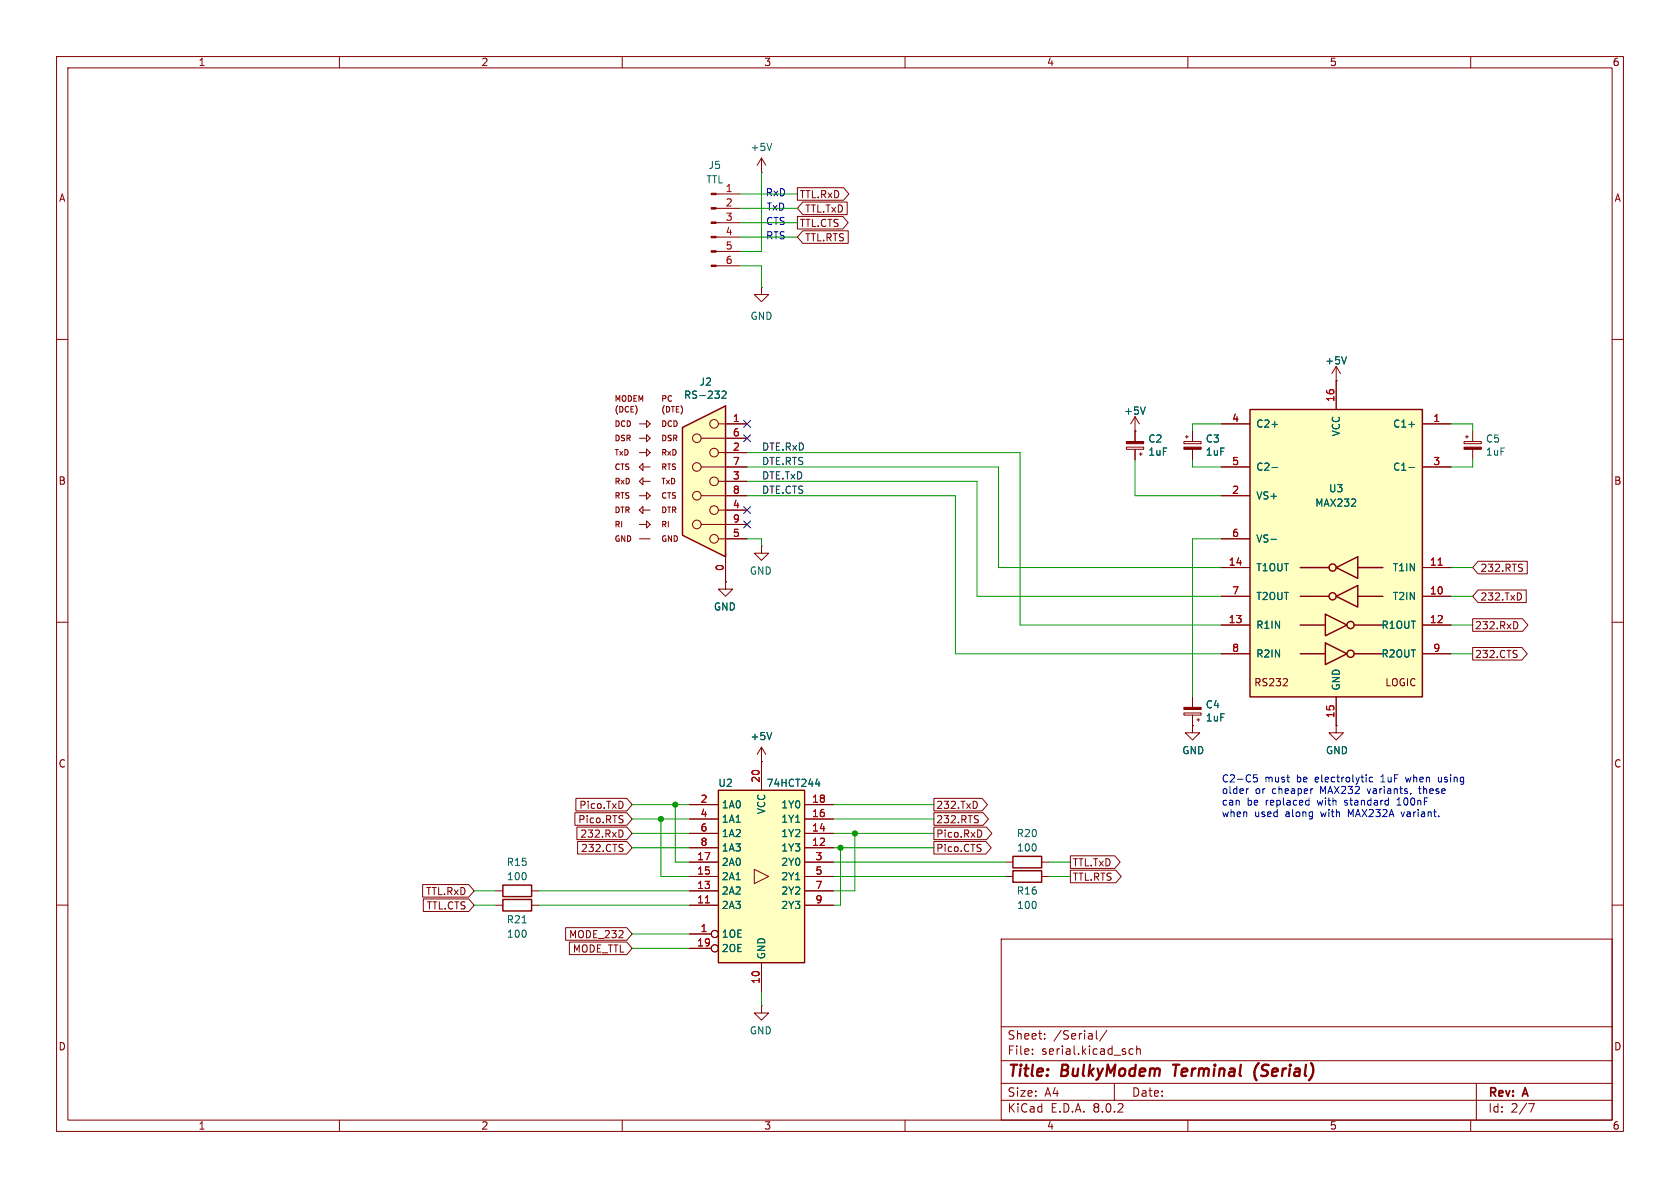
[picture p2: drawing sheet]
<svg xmlns="http://www.w3.org/2000/svg" width="297mm" height="210mm" viewBox="0 0 297 210" stroke-linecap="round" stroke-linejoin="round" font-family="sans-serif">
<g fill="none" stroke="#840000" stroke-width=".18">
<path d="M10 10h277v190h-277zM12 12h273v186h-273zM60 10v2M110 10v2M160 10v2M210 10v2M260 10v2M10 60h2M285 60h2M258.8 78.1h3.1v.3h-3.1zM259.1 77.2h.5M259.3 77v.5"/>
<path d="M260.3 76.2v1.9M260.3 79.4v1.9M10 110h2M285 110h2M134.6 134.6h.1M134.6 132.1l-.7 1.3M134.6 132.1v2.5M134.6 132.1l.8 1.3M10 160h2M177.8 152.4h1.3M184.1 152.4h1.3M285 160h2"/>
<path d="M87.6 160h1.3M94 160h1.2M177 166h108v32h-108zM60 198v2M110 198v2M160 198v2M177 194.5h108M177 191.5h108M177 187.5h108M177 181.5h108M182.5 186.3v.1M182.5 185.5v.1"/>
<path d="M184.7 183.6v.1M184.7 182.8v.1M193.8 182.2v1.3l.2 .2M195.7 182.1l-1.3 2M197 191.5v3M200.3 185.5l-.4-.1-.3 .3v.4l.1 .2h.6M201 185.5l.2-.1 .3 .1 .1 .9M201 184.9v1.5M210 198v2M260 198v2M261 191.5v6.5M270.2 195.1h1l-.6 1.5"/>
</g>
<path d="M207.4 188.2h1.1M207.9 188.2l-.2 2M222.5 187.9a2.35 2.35 0 0 0-.3 3.1" fill="none" stroke="#840000" stroke-width=".4"/>
<path d="M136.4 129.5l-.4 1.3M92.3 163.1h.7" fill="none" stroke="#006464" stroke-width=".18"/>
<path d="M88.9 159h5.1v2h-5.1zM179.1 151.4h5v2h-5z" fill="none" stroke="#840000" stroke-width=".25"/>
<path d="M258.8 79h3.1v.4h-3.1z" fill="#840000" stroke="#840000" stroke-width=".18"/>
<path d="M221 72.4h30.5v50.8h-30.5z" fill="#ffffc2"/>
<g fill="none" stroke="#840000" stroke-width=".25">
<path d="M221 72.4h30.5v50.8h-30.5zM229.9 105.4h5M229.9 100.3h5M229.9 115.6h4.4M229.9 110.5h4.4M234.3 113.7l3.8 1.9-3.8 1.9zM234.3 108.6l3.8 1.9-3.8 1.9zM236.2 105.4l3.8-1.9v3.8zM236.2 100.3l3.8-1.9v3.8zM239.4 115.6h5.1M239.4 110.5h5.1M240 105.4h4.5"/>
<path d="M240 100.3h4.5M88.9 156.5h5.1v2h-5.1zM179.1 153.9h5v2.1h-5z"/>
<circle cx="235.6" cy="100.3" r=".63"/>
<circle cx="235.6" cy="105.4" r=".63"/>
<circle cx="238.8" cy="115.6" r=".63"/>
<circle cx="238.8" cy="110.5" r=".63"/>
</g>
<g fill="none" stroke="#840000" stroke-width=".18">
<path d="M134.6 50.8v1.3h1.3l-1.3 1.2-1.3-1.2h1.3M134.6 50.8h.1M199.1 79h3.1v.4h-3.1zM200.7 76.2h.1M200.7 73.7v4.4M200.7 79.4v1.9M200.7 73.7l-.8 1.2M200.7 73.7l.7 1.2M209.3 78.1h3v.3h-3zM209.5 77.2h.6M209.8 77v.5M210.8 76.2v1.9"/>
<path d="M210.8 79.4v1.9M215.9 74.9h5.1M236.2 67.3h.1M236.2 64.8v7.6M236.2 64.8l-.7 1.2M236.2 64.8l.8 1.2M251.5 74.9h5M134.6 96.5v1.3h-1.3l1.3 1.3 1.3-1.3h-1.3M134.6 96.5h.1M201.4 80.3h.5M201.7 80v.5M215.9 87.6h5.1"/>
<path d="M215.9 82.6h5.1M215.9 95.3h5.1M251.5 82.6h5M215.9 105.4h5.1M215.9 100.3h5.1M215.9 110.5h5.1M215.9 115.6h5.1M251.5 105.4h5M251.5 100.3h5M251.5 110.5h5M251.5 115.6h5M226.8 121.2h.8"/>
<path d="M227.5 120.1v.4M236.2 128.3v1.2h1.3l-1.3 1.3-1.3-1.3h1.3M236.2 128.3h.1M236.2 123.2v5.1M87.6 157.5h1.3M94 157.5h1.2M177.8 154.9h1.3M184.1 154.9h1.3M134.6 177.8v1.3h-1.3l1.3 1.2 1.3-1.2h-1.3M134.6 177.8h.1"/>
</g>
<path d="M202.5 72l-.4 1.2M224.9 75h.9M238 63.1l-.4 1.2M249.1 75h.9M224.7 95.3h1M224.9 82.6h.9M249.1 82.6h.9" fill="none" stroke="#006464" stroke-width=".18"/>
<path d="M254.2 99.9h.8" fill="none" stroke="#a90000" stroke-width=".18"/>
<g fill="#840000" stroke="#840000" stroke-width=".18">
<path d="M199.1 78.1h3.1v.3h-3.1z"/>
<path d="M209.3 79h3v.4h-3z"/>
</g>
<path d="M120.6 75.6l7.7-3.8v26.6l-7.7-3.8z" fill="#ffffc2"/>
<g fill="none" stroke="#840000" stroke-width=".18">
<path d="M113 77.5h1.3M113 74.9h1.3M114.3 79.4l.6 .6-.6 .6zM114.3 76.8l.6 .7-.6 .6zM114.3 74.3l.6 .6-.6 .7zM124 77.5h8.1M127 74.9h5.1M113 95.3h1.9M113 92.7h1.3M113 87.6h1.3M113 80h1.3M113.7 89.5v1.3l-.7-.6z"/>
<path d="M113.7 84.5v1.2l-.7-.6zM113.7 81.9v1.3l-.7-.6zM113.7 90.2h1.2M113.7 85.1h1.2M113.7 82.6h1.2M114.3 92.1l.6 .6-.6 .6zM114.3 87l.6 .6-.6 .7zM124 92.7h8.1M124 87.6h8.1M124 82.6h8.1M127 95.3h5.1M127 90.2h5.1"/>
<path d="M127 85.1h5.1M127 80h5.1M128.3 97.8v5.1"/>
<circle cx="123.2" cy="77.5" r=".76"/>
<circle cx="126.2" cy="74.9" r=".76"/>
<circle cx="123.2" cy="92.7" r=".76"/>
<circle cx="123.2" cy="87.6" r=".76"/>
<circle cx="123.2" cy="82.5" r=".76"/>
<circle cx="126.2" cy="90.2" r=".76"/>
<circle cx="126.2" cy="85.1" r=".76"/>
<circle cx="126.2" cy="80" r=".76"/>
<circle cx="126.2" cy="95.2" r=".76"/>
</g>
<path d="M120.6 75.6l7.7-3.8v26.6l-7.7-3.8z" fill="none" stroke="#840000" stroke-width=".25"/>
<path d="M127.6 69.3l.5-.2 .3 .4-.8 .9h.8" fill="none" stroke="#006464" stroke-width=".18"/>
<path d="M127 139.7h15.2v30.5h-15.2z" fill="#ffffc2"/>
<g fill="none" stroke="#840000" stroke-width=".18">
<path d="M126.6 39.4h4.2M126.6 36.8h4.2M126.6 34.3h4.2M134.6 30.5h.1M134.6 27.9v2.6M134.6 27.9l-.7 1.3M134.6 27.9l.8 1.3M141 38.3h8l1 1.1-1 1.1h-8zM141 33.2h8.1l1 1.1-1 1.1h-8.1zM141.9 35.7h7.9v2.2h-7.9l-.9-1.1zM126.6 47h4.2M126.6 44.5h4.2"/>
<path d="M126.6 41.9h4.2M141.9 40.8h8.1v2.2h-8.1l-.9-1.1zM128.3 74.9h3.8M128.3 77.5h3.8M200.7 76.2h.1M200.7 76.2v1.9M200.7 79.4v1.9M210.8 76.2v1.9M210.8 79.4v1.9M215.9 74.9h5.1M236.2 67.3h.1M236.2 67.3v5.1"/>
<path d="M251.5 74.9h5M128.3 87.6h3.8M128.3 82.6h3.8M128.3 95.3h3.8M128.3 97.8v5.1M128.3 80h3.8M128.3 85.1h3.8M128.3 90.2h3.8M128.3 92.7h3.8M215.9 87.6h5.1M215.9 82.6h5.1M215.9 95.3h5.1"/>
<path d="M251.5 82.6h5M261.3 99.2h8.7v2.2h-8.7l-1-1.1zM269 99.7l.2 .1M128.3 102.9v1.2h-1.3l1.3 1.3 1.2-1.3h-1.2M128.3 102.9h.1M215.9 105.4h5.1M215.9 100.3h5.1M215.9 110.5h5.1M215.9 115.6h5.1M251.5 105.4h5M251.5 100.3h5M251.5 110.5h5"/>
<path d="M251.5 115.6h5M260.3 109.4h8.9l.9 1.1-.9 1.1h-8.9zM260.3 114.5h8.7l1 1.1-1 1.1h-8.7zM261.3 104.3h8.5v2.2h-8.5l-1-1.1zM267.9 109.9a.68 .68 0 0 1 .4 .6 .68 .68 0 0 1-.4 .7M268 115h.2M268.1 115.8v.3M268.7 104.9l.3 .5-.1 .4-.2 .2M269.1 100.5v.4M134.6 134.6h.1M134.6 134.6v5.1M209.3 126h3v.4h-3z"/>
<path d="M210.8 128.3v1.2h1.3l-1.3 1.3-1.3-1.3h1.3M210.8 128.3h.1M210.8 123.2v1.8M210.8 126.4v1.9M211.6 127.3h.5M211.8 127v.5M236.2 128.3h.1M236.2 123.2v5.1M74.7 156.4h8.2l.9 1.1-.9 1.1h-8.2zM74.8 158.9h8.1l.9 1.1-.9 1.1h-8.1zM101.6 143.7h9.2l1 1.1-1 1.1h-9.2zM101.8 141.1h9l1 1.1-1 1.2h-9z"/>
<path d="M102 146.2h8.8l1 1.1-1 1.1h-8.8zM102.1 148.7h8.7l1 1.2-1 1.1h-8.7zM109.7 146.7a.68 .68 0 0 1 .5 .7 .68 .68 0 0 1-.5 .6M109.9 141.7l.2 .5-.2 .6M110 144.2h.1M110 149.3h.1M110.1 145v.3M110.1 150v.4M121.9 149.9h5.1M121.9 157.5h5.1M121.9 147.3h5.1M121.9 154.9h5.1"/>
<path d="M121.9 144.8h5.1M121.9 152.4h5.1M121.9 142.2h5.1M133.3 153.7l2.6 1.2-2.6 1.3zM142.2 149.9h5.1M142.2 157.5h5.1M142.2 147.3h5.1M142.2 154.9h5.1M142.2 144.8h5.1M142.2 152.4h5.1M142.2 142.2h5.1M165.1 146.2h9.3l1 1.1-1 1.1h-9.3z"/>
<path d="M165.1 143.7h8.7l.9 1.1-.9 1.1h-8.7zM165.1 148.7h9.2l.9 1.2-.9 1.1h-9.2zM165.1 141.1h8.5l1 1.1-1 1.2h-8.5zM172.5 141.7l.3 .5-.3 .6M172.8 144.2h.2M172.9 145v.3M173.3 149.3h.1M173.3 146.8l.3 .5-.3 .6M173.4 150v.4M189.2 151.3h7.9l.9 1.1-.9 1.1h-7.9zM189.2 153.8h8.1l.9 1.1-.9 1.2h-8.1zM100 164h10.8l1 1.1-1 1.1h-10.8z"/>
<path d="M100.7 166.5h10.1l1 1.1-1 1.2h-10.1zM121.9 165.1h3.8M121.9 160h5.1M121.9 167.6h3.8M134.6 170.2v5.1M142.2 160h5.1"/>
<circle cx="126.4" cy="165.1" r=".63"/>
<circle cx="126.4" cy="167.6" r=".63"/>
</g>
<path d="M127 139.7h15.2v30.5h-15.2z" fill="none" stroke="#840000" stroke-width=".25"/>
<path d="M254.2 99.9h.8M124.7 159.6h.7" fill="none" stroke="#a90000" stroke-width=".18"/>
<path d="M136.4 25.3l-.4 1.3M127.6 69.3l.5-.2 .3 .4-.8 .9h.8M202.5 72l-.4 1.2M224.9 75h.9M238 63.1l-.4 1.2M249.1 75h.9M224.7 95.3h1M224.9 82.6h.9M249.1 82.6h.9M136.4 129.5l-.4 1.3M144.2 138.6h.8M144.8 138.2v.8" fill="none" stroke="#006464" stroke-width=".18"/>
<g fill="#840000" stroke="#840000" stroke-width=".18">
<path d="M209.3 125h3v.4h-3z"/>
<path d="M125.7 46.9h.9v.2h-.9z"/>
<path d="M125.7 44.3h.9v.3h-.9z"/>
<path d="M125.7 41.8h.9v.2h-.9z"/>
<path d="M125.7 39.2h.9v.3h-.9z"/>
<path d="M125.7 36.7h.9v.3h-.9z"/>
<path d="M125.7 34.2h.9v.2h-.9z"/>
</g>
<g fill="none" stroke="#0000c2" stroke-width=".18">
<path d="M220.7 139.4l-.3 .2M222.2 137h-.6v.6l.1-.2 .5 .1 .1 .2-.1 .4-.2 .1-.4-.1M232 139.4h.1M242.7 137.4h-.4l-.2 .2 .1 .6h.5M244.1 138.2h.7M244.2 137.3h-.1M248.5 137.4l.2 .8M250.8 139.4h.5M251 139v1.2M254.3 137.4v.7l.3 .1M231.1 141.5h.3M231.4 141.1v1.2"/>
<path d="M231.4 142.3h-.3M247 142.3h.7M247.2 141.2l-.2 .2M247.7 143.5l.3 .9M249.4 140.2l-.1 .3"/>
</g>
<g fill="none" stroke="#009600" stroke-width=".18">
<path d="M130.8 34.3h10.2M130.8 39.4h10.2M130.8 36.8h10.2M134.6 30.5v14h-3.8M130.8 47h3.8v3.8M130.8 41.9h10.2M215.9 74.9h-5.1v1.3M256.5 74.9h3.8v1.3M132.1 95.3h2.5v1.2M132.1 87.6h36.8v28h47M132.1 82.6h44.4v17.7h39.4M132.1 85.1h40.6v20.3h43.2"/>
<path d="M132.1 80h48.2v30.5h35.6M200.7 81.3v6.3h15.2M210.8 81.3v1.3h5.1M215.9 95.3h-5.1v27.9M260.3 81.3v1.3h-3.8M256.5 105.4h3.8M256.5 100.3h3.8M256.5 110.5h3.8M256.5 115.6h3.8M83.8 157.5h3.8M95.2 157.5h26.7M111.8 149.9h10.1"/>
<path d="M111.8 142.2h10.1M111.8 147.3h10.1M111.8 144.8h10.1M116.8 144.8v10.1h5.1M119.4 142.2v10.2h2.5M147.3 152.4h30.5M147.3 149.9h17.8M147.3 142.2h17.8M147.3 154.9h30.5M147.3 147.3h17.8M147.3 144.8h17.8M148.6 149.9v10.1h-1.3"/>
<path d="M151.1 147.3v10.2h-3.8M185.4 152.4h3.8M185.4 154.9h3.8M83.8 160h3.8M95.2 160h26.7M111.8 167.6h10.1M111.8 165.1h10.1M134.6 175.3v2.5"/>
</g>
<path d="M131.5 76.9l1.2 1.2M131.5 74.3l1.2 1.2M132.7 76.9l-1.2 1.2M132.7 74.3l-1.2 1.2M131.5 92.1l1.2 1.2M131.5 89.6l1.2 1.2M132.7 92.1l-1.2 1.2M132.7 89.6l-1.2 1.2" fill="none" stroke="#000084" stroke-width=".18"/>
<g fill="#009600" stroke="#009600" stroke-width=".18">
<circle cx="119.4" cy="142.2" r=".46"/>
<circle cx="116.8" cy="144.8" r=".46"/>
<circle cx="151.1" cy="147.3" r=".46"/>
<circle cx="148.6" cy="149.9" r=".46"/>
</g>
<g font-size="2.8" fill="#840000">
<text x="178" y="190.9">Title:</text>
<text x="187.7" y="190.9">BulkyModem</text>
<text x="208.3" y="190.9">Terminal</text>
<text x="223.4" y="190.9">(Serial)</text>
</g>
<g font-size="2.1" fill="#840000">
<text x="178" y="184">Sheet:</text>
<text x="186.2" y="184">/Serial/</text>
<text x="178" y="186.7">File:</text>
<text x="184.1" y="186.7">serial.kicad_sch</text>
<text x="178" y="196.9">KiCad</text>
<text x="178" y="194.1">Size:</text>
<text x="184.7" y="194.1">A4</text>
<text x="185.7" y="196.9">E.D.A.</text>
<text x="193.3" y="196.9">8.0.2</text>
<text x="200" y="194.1">Date:</text>
<text x="263" y="194.3">Rev:</text>
<text x="263" y="196.9">Id:</text>
<text x="267.1" y="196.9">2/7</text>
<text x="269.4" y="194.3">A</text>
</g>
<g font-size="1.8" fill="#840000">
<text x="35" y="11.9">1</text>
<text x="85" y="11.9">2</text>
<text x="135" y="11.9">3</text>
<text x="185" y="11.9">4</text>
<text x="235" y="11.9">5</text>
<text x="285" y="11.9">6</text>
<text x="10.3" y="35.9">A</text>
<text x="141.3" y="35.2">TTL.RxD</text>
<text x="285.3" y="35.9">A</text>
<text x="141.3" y="40.3">TTL.CTS</text>
<text x="142.2" y="37.8">TTL.TxD</text>
<text x="142.2" y="42.9">TTL.RTS</text>
<text x="10.3" y="85.9">B</text>
<text x="285.3" y="85.9">B</text>
<text x="261.6" y="101.3">232.RTS</text>
<text x="261.6" y="106.4">232.TxD</text>
<text x="260.7" y="111.4">232.RxD</text>
<text x="260.7" y="116.5">232.CTS</text>
<text x="221.6" y="121.5">RS232</text>
<text x="244.8" y="121.5">LOGIC</text>
<text x="10.3" y="135.9">C</text>
<text x="285.3" y="135.9">C</text>
<text x="102.3" y="143.2">Pico.TxD</text>
<text x="165.4" y="143.2">232.TxD</text>
<text x="102.1" y="145.7">Pico.RTS</text>
<text x="102.5" y="148.3">232.RxD</text>
<text x="165.4" y="148.3">Pico.RxD</text>
<text x="165.4" y="145.7">232.RTS</text>
<text x="102.6" y="150.8">232.CTS</text>
<text x="165.4" y="150.8">Pico.CTS</text>
<text x="189.5" y="153.4">TTL.TxD</text>
<text x="189.5" y="155.9">TTL.RTS</text>
<text x="75.2" y="158.4">TTL.RxD</text>
<text x="75.3" y="161">TTL.CTS</text>
<text x="100.5" y="166.1">MODE_232</text>
<text x="101.2" y="168.6">MODE_TTL</text>
<text x="10.3" y="185.9">D</text>
<text x="285.3" y="185.9">D</text>
<text x="35" y="199.9">1</text>
<text x="85" y="199.9">2</text>
<text x="135" y="199.9">3</text>
<text x="185" y="199.9">4</text>
<text x="235" y="199.9">5</text>
<text x="285" y="199.9">6</text>
</g>
<g font-size="1.8" fill="#006464">
<text x="132.6" y="26.9">+5V</text>
<text x="124.8" y="32.6">TTL</text>
<text x="125.2" y="30.1">J5</text>
<text x="132.6" y="56.7">GND</text>
<text x="234.2" y="64.6">+5V</text>
<text x="120.8" y="70.7">RS-232</text>
<text x="123.6" y="68.4">J2</text>
<text x="198.6" y="73.5">+5V</text>
<text x="222" y="75.8">C2+</text>
<text x="237.1" y="77.2" transform="rotate(-90 237.1 77.2)">VCC</text>
<text x="246.2" y="75.8">C1+</text>
<text x="202.9" y="78.4">C2</text>
<text x="202.9" y="80.7">1uF</text>
<text x="213.1" y="78.4">C3</text>
<text x="213.1" y="80.7">1uF</text>
<text x="222" y="83.4">C2-</text>
<text x="246.2" y="83.4">C1-</text>
<text x="262.6" y="78.4">C5</text>
<text x="262.6" y="80.7">1uF</text>
<text x="222" y="88.5">VS+</text>
<text x="232.4" y="89.8">MAX232</text>
<text x="234.8" y="87.2">U3</text>
<text x="132.5" y="101.8">GND</text>
<text x="222" y="101.2">T1OUT</text>
<text x="222" y="96.1">VS-</text>
<text x="246.1" y="101.2">T1IN</text>
<text x="222" y="106.3">T2OUT</text>
<text x="246.1" y="106.3">T2IN</text>
<text x="126.1" y="108.1">GND</text>
<text x="222" y="111.4">R1IN</text>
<text x="244.1" y="111.4">R1OUT</text>
<text x="222" y="116.4">R2IN</text>
<text x="244.1" y="116.4">R2OUT</text>
<text x="213.1" y="125.4">C4</text>
<text x="237.1" y="122.2" transform="rotate(-90 237.1 122.2)">GND</text>
<text x="132.6" y="131">+5V</text>
<text x="213.1" y="127.7">1uF</text>
<text x="208.9" y="133.5">GND</text>
<text x="234.3" y="133.5">GND</text>
<text x="126.9" y="139.3">U2</text>
<text x="127.5" y="143.1">1A0</text>
<text x="135.4" y="139.3">74HCT244</text>
<text x="138" y="143.1">1Y0</text>
<text x="127.5" y="145.6">1A1</text>
<text x="127.5" y="148.2">1A2</text>
<text x="135.5" y="144" transform="rotate(-90 135.5 144)">VCC</text>
<text x="138" y="148.2">1Y2</text>
<text x="138" y="145.6">1Y1</text>
<text x="179.7" y="148.2">R20</text>
<text x="89.5" y="153.3">R15</text>
<text x="89.5" y="155.8">100</text>
<text x="127.5" y="155.8">2A1</text>
<text x="127.5" y="153.3">2A0</text>
<text x="127.5" y="150.7">1A3</text>
<text x="138" y="150.7">1Y3</text>
<text x="138" y="153.3">2Y0</text>
<text x="138" y="155.8">2Y1</text>
<text x="179.7" y="150.7">100</text>
<text x="127.5" y="160.9">2A3</text>
<text x="127.5" y="158.3">2A2</text>
<text x="138" y="158.3">2Y2</text>
<text x="138" y="160.9">2Y3</text>
<text x="179.7" y="158.3">R16</text>
<text x="179.7" y="160.9">100</text>
<text x="89.5" y="163.4">R21</text>
<text x="89.5" y="166">100</text>
<text x="127.5" y="166">1OE</text>
<text x="127.5" y="168.5">2OE</text>
<text x="135.5" y="169.7" transform="rotate(-90 135.5 169.7)">GND</text>
<text x="132.5" y="183.1">GND</text>
</g>
<g font-size="1.8" fill="#a90000">
<text x="128.2" y="34">1</text>
<text x="128.2" y="36.6">2</text>
<text x="128.2" y="39.1">3</text>
<text x="128.2" y="41.7">4</text>
<text x="128.2" y="44.2">5</text>
<text x="128.2" y="46.7">6</text>
<text x="236" y="71.2" transform="rotate(-90 236 71.2)">16</text>
<text x="129.5" y="74.7">1</text>
<text x="129.5" y="77.2">6</text>
<text x="217.7" y="74.7">4</text>
<text x="253.3" y="74.7">1</text>
<text x="129.5" y="79.8">2</text>
<text x="129.5" y="82.3">7</text>
<text x="217.7" y="82.3">5</text>
<text x="253.3" y="82.3">3</text>
<text x="129.5" y="84.8">3</text>
<text x="129.5" y="89.9">4</text>
<text x="129.5" y="87.4">8</text>
<text x="217.7" y="87.4">2</text>
<text x="129.5" y="95">5</text>
<text x="129.5" y="92.5">9</text>
<text x="217.7" y="95">6</text>
<text x="128" y="101" transform="rotate(-90 128 101)">0</text>
<text x="217.1" y="100.1">14</text>
<text x="252.7" y="100.1">11</text>
<text x="217.7" y="105.2">7</text>
<text x="252.7" y="105.2">10</text>
<text x="217.1" y="110.2">13</text>
<text x="252.7" y="110.2">12</text>
<text x="217.7" y="115.3">8</text>
<text x="253.3" y="115.3">9</text>
<text x="236" y="127" transform="rotate(-90 236 127)">15</text>
<text x="123.8" y="142">2</text>
<text x="134.4" y="138.5" transform="rotate(-90 134.4 138.5)">20</text>
<text x="143.5" y="142">18</text>
<text x="123.8" y="144.5">4</text>
<text x="123.8" y="147.1">6</text>
<text x="123.8" y="149.6">8</text>
<text x="143.5" y="149.6">12</text>
<text x="143.5" y="147.1">14</text>
<text x="143.5" y="144.5">16</text>
<text x="123.1" y="154.7">15</text>
<text x="123.1" y="152.1">17</text>
<text x="144.1" y="152.1">3</text>
<text x="144.1" y="154.7">5</text>
<text x="123.1" y="159.8">11</text>
<text x="123.1" y="157.2">13</text>
<text x="144.1" y="157.2">7</text>
<text x="144.1" y="159.8">9</text>
<text x="123.1" y="167.4">19</text>
<text x="123.8" y="164.8">1</text>
<text x="134.4" y="174" transform="rotate(-90 134.4 174)">10</text>
</g>
<g font-size="1.8" fill="#0000c2">
<text x="135.3" y="34.9">RxD</text>
<text x="135.3" y="40">CTS</text>
<text x="135.4" y="37.4">TxD</text>
<text x="135.3" y="42.5">RTS</text>
<text x="215.9" y="138.4">C2-C5</text>
<text x="215.9" y="140.4">older</text>
<text x="215.9" y="142.5">can</text>
<text x="220.5" y="142.5">be</text>
<text x="221.9" y="140.4">or</text>
<text x="223.6" y="138.4">must</text>
<text x="223.9" y="142.5">replaced</text>
<text x="225" y="140.4">cheaper</text>
<text x="229.4" y="138.4">be</text>
<text x="232.8" y="138.4">electrolytic</text>
<text x="233.2" y="142.5">with</text>
<text x="233.7" y="140.4">MAX232</text>
<text x="238.2" y="142.5">standard</text>
<text x="242.2" y="140.4">variants,</text>
<text x="244.6" y="138.4">1uF</text>
<text x="247.6" y="142.5">100nF</text>
<text x="249.2" y="138.4">when</text>
<text x="251.6" y="140.4">these</text>
<text x="255.1" y="138.4">using</text>
<text x="215.9" y="144.5">when</text>
<text x="221.8" y="144.5">used</text>
<text x="227.4" y="144.5">along</text>
<text x="233.8" y="144.5">with</text>
<text x="238.8" y="144.5">MAX232A</text>
<text x="248.4" y="144.5">variant.</text>
</g>
<g font-size="1.8" fill="#0f0f0f">
<text x="134.6" y="79.7">DTE.RxD</text>
<text x="134.6" y="82.3">DTE.RTS</text>
<text x="134.6" y="87.4">DTE.CTS</text>
<text x="134.6" y="84.8">DTE.TxD</text>
</g>
<g font-size="1.4" fill="#840000">
<text x="108.5" y="71.2">MODEM</text>
<text x="116.8" y="71.2">PC</text>
<text x="108.5" y="73.1">(DCE)</text>
<text x="108.5" y="75.7">DCD</text>
<text x="116.8" y="73.1">(DTE)</text>
<text x="116.8" y="75.7">DCD</text>
<text x="108.5" y="78.2">DSR</text>
<text x="108.5" y="83.3">CTS</text>
<text x="108.5" y="80.7">TxD</text>
<text x="116.8" y="78.2">DSR</text>
<text x="116.8" y="83.3">RTS</text>
<text x="116.8" y="80.7">RxD</text>
<text x="108.5" y="88.4">RTS</text>
<text x="108.5" y="85.8">RxD</text>
<text x="116.8" y="88.4">CTS</text>
<text x="116.8" y="85.8">TxD</text>
<text x="108.5" y="90.9">DTR</text>
<text x="108.5" y="96">GND</text>
<text x="108.5" y="93.4">RI</text>
<text x="116.8" y="90.9">DTR</text>
<text x="116.8" y="96">GND</text>
<text x="116.8" y="93.4">RI</text>
</g>
</svg>
